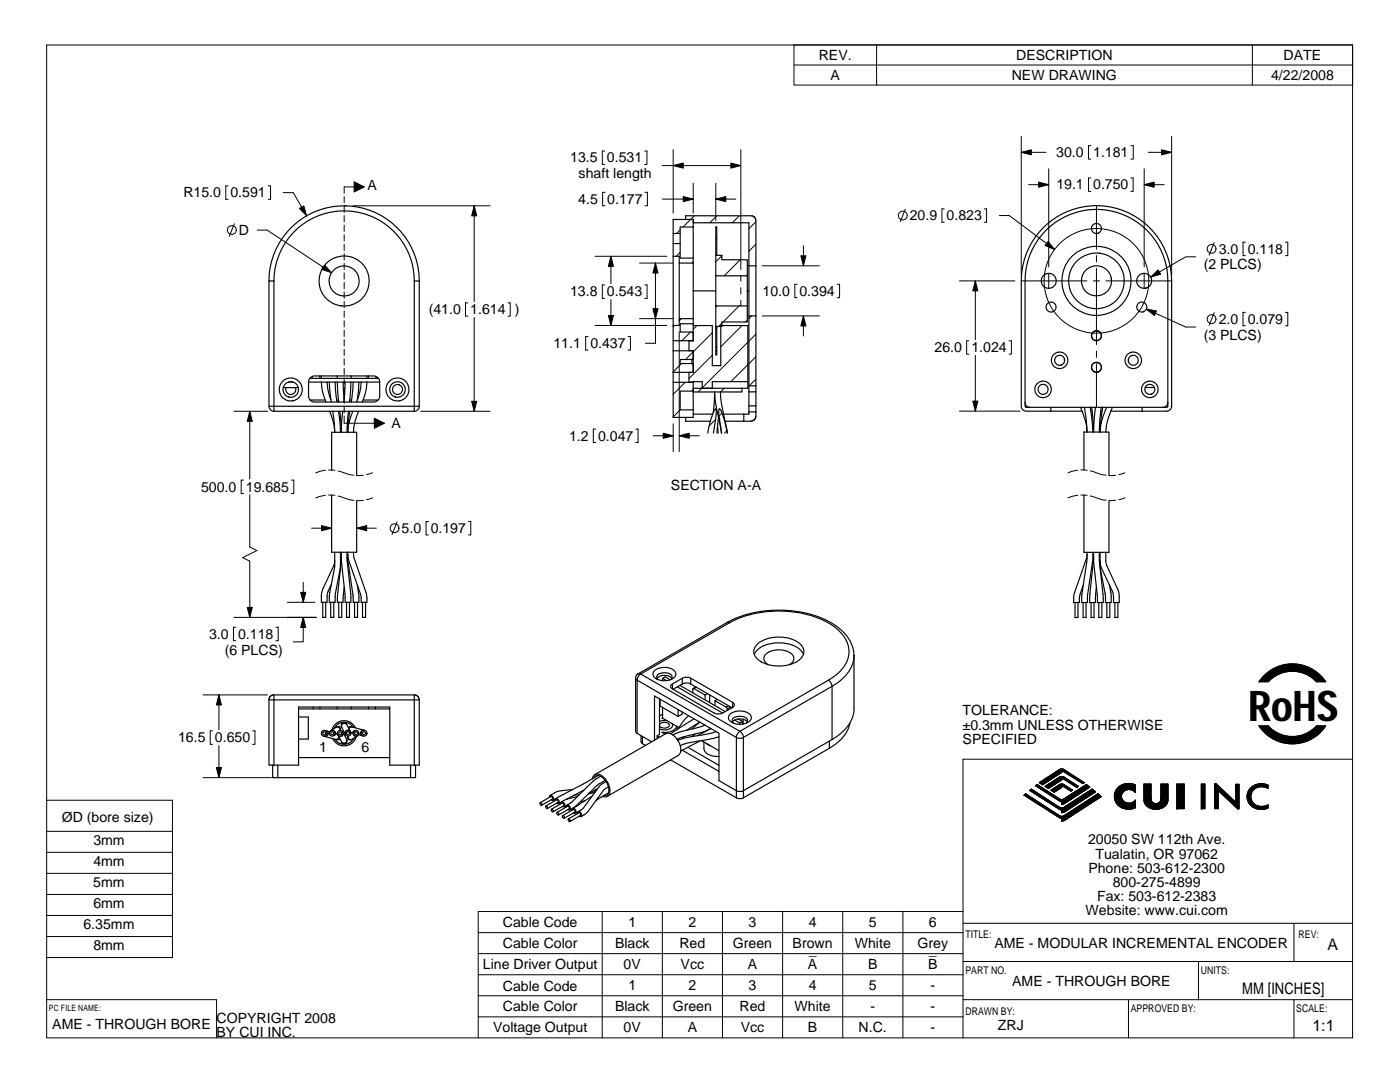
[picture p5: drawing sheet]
<svg xmlns="http://www.w3.org/2000/svg" width="279mm" height="216mm" viewBox="0 0 279 216" stroke-linecap="round" stroke-linejoin="round" font-family="sans-serif">
<g fill="none" stroke="#000" stroke-width=".2">
<path d="M9.3 9h260.6v198.1h-260.6zM158.5 13h111.4M158.5 9h111.4v8h-111.4zM174.9 9v8M249.9 9v8M45.5 37.1h-.4v2.7h.4M53.5 37.1h.5v2.7h-.5M56.5 38.4h2l2.7 4.7M68.7 39.2v1.3M72.7 37.3h-4v1.3M120.7 30.1h-.5v2.7h.5M120.7 38.4h-.4v2.7h.4"/>
<path d="M128.7 30.1h.4v2.7h-.4M128.7 38.4h.5v2.7h-.5M132.1 33h15.7M132.2 39.7h6.1M134.3 29.9v12.6M138.3 36.6v5.9M142.9 36.6v7.4M142.9 39.7h4M147.8 29.9v23.9M203.8 27.2v27.6M203.8 30.4h4.9M205.3 36.9h4"/>
<path d="M209.3 33.7v19.6M217.7 29.1h-.5v2.6h.5M217.7 35.5h-.5v2.7h.5M225.7 35.5h.4v2.7h-.4M225.7 29.1h.5v2.6h-.5M228.3 33.7v19.6M228.3 36.9h4M229.2 30.4h4.6M233.8 27.2v27.6M46.8 44.6l-1 2.6M51.3 45.9h2l12.9 8.5M68.7 41.1h.4"/>
<path d="M68.7 41.1v1.3M68.7 43v1.3M68.7 44.9v1.3M68.7 46.8v1.3M68.7 48.7v1.3M68.7 50.6v1.3M68.7 52.5v1.3M68.7 54.4v1.3M68.7 56.3v1.3M68.7 58.3v1.2M70.4 41.1h27.4M94.6 41.1v19.1"/>
<path d="M118.7 51.1h14.4M120.7 56.9h-.5v2.6h.5M121.9 51.1v5.5M121.9 59.8v5.1M127.6 52.5h6.7M128.7 56.9h.4v2.6h-.4M130.8 52.5v16h-2M135.7 50.4l-.7 .7M135.7 45.9l-.7 .7M138.3 52.2l-.2 .3M138.6 43.1l-2.3 2.2M143 47.5l-.1 .3"/>
<path d="M143.1 43.1l-1.4 1.3M144.1 51l-1.2 1.2M147.6 43.1l-1.4 1.3M147.7 51.8l-3.2 3.2M147.8 55v1.1M147.8 57.4v1.3M147.8 59.9v1.1M149.1 54.9l-.1 .1M150.9 44.2l-1.4 1.4M150.9 48.7l-1.4 1.4M152.1 53h11.4M159.1 56.7h-.5v2.7h.5"/>
<path d="M160.3 49v4M167.1 56.7h.5v2.7h-.5M180.7 41.7l-1 2.6M188.4 41.7h-.4v2.6h.4M191.5 56h11M194.6 56v11.8M196.4 41.7h.5v2.6h-.5M199.4 43h2l9.1 6.8M203.8 56h13.1M209.3 54.5v3M218.2 56h1.3M218.8 41v8.7"/>
<path d="M218.8 51v1.3M218.8 53.5v15.3M220.7 56h13.1M228.3 54.5v3M238.6 51.2h-2l-7 4.1M242.3 48.4l-1 2.5M248.5 48.3h-.4v2.7h.4M256.5 48.3h.5v2.7h-.5M68.7 60.2v1.2M68.7 62.1v1.2M68.7 64v1.2M68.7 65.9v1.2"/>
<path d="M68.7 67.8v1.2M68.7 69.7v1.3M68.7 71.6v1.3M68.7 73.5v1.3M68.7 75.4v1.3M68.7 77.3v1.3M68.7 79.2v1.3M93.4 60.4h-.5v2.7h.5M94.6 63.3v18.8M101.4 60.4h.4v2.7h-.4M117.3 67.2h-.4v2.7l.4-.1M118.7 64.9h14.4"/>
<path d="M125.3 67.2h.5v2.7l-.5-.1M127.6 63.6h6.7M134.6 64.9l-.3 .3M135.6 66.2v23.9M136 63.6l-.4 .4M136 72.5l-1.7 1.7M136.8 76.3l-2.5 2.4M137.8 66.3l-1.7 1.7M139.1 65l-.8 .7M140.1 77.5l-.8 .7M142.2 66.4l-5.4 5.3M142.2 70.9l-4.7 4.6"/>
<path d="M143 61l-.1 .2M143 65.5l-.1 .2M143 70l-.1 .2M144.1 64.5l-.7 .7M144.5 77.5l-.7 .7M147.5 61l-3.2 3.2M148.1 65l-4.3 4.2M149.1 63.9l-.3 .3M149.2 68.3l-9.1 9.1M149.2 72.8l-3.3 3.4M150 63l-.5 .6M150.9 66.7l-1.4 1.4"/>
<path d="M150.9 71.2l-1.4 1.4M150.9 75.7l-1.4 1.3M152.1 63h11.4M160.3 63v4M193.4 68h-.5v2.7h.5M194.6 70.9v11.1M201.4 68h.4v2.7h-.4M218.8 70v1.3M218.8 72.6v8.7M228.8 61.7l7.8 3.6h2M242.3 62.4l-1 2.5M248.5 62.3h-.4v2.7h.4"/>
<path d="M256.5 62.3h.5v2.7h-.5M46.7 82.1h6.7M48.6 95.8h-.5v2.7h.5M49.8 98.7v10.5l1.5 .7-2.9 1.4 1.4 .7v11.2M49.8 82.1v13.5M58.2 95.8h.4v2.7h-.4M64.9 98.8l-1.9 .6M64.9 93.8l-1.9 .5M65.6 98.8h1.2M65.6 93.8h1.2M67.5 99l3.1 .8M67.5 94l1.9 .6 1.2 .2"/>
<path d="M68.7 83v1.5h8M68.7 81.1v1.3M72.5 99.8l-1.3 .1M72.5 94.8l-1.3 .1M74.4 99.4l-1.3 .3M74.4 94.3l-1.3 .4M83.9 82.1h13.9M118.9 85.6h-.5v2.7h.5M126.9 85.6h.4v2.7h-.4M130.3 87h4M134.3 84.6v5.5M135.6 87h4"/>
<path d="M135.7 81.8l-1.4 1.4M142.8 83.7l-1.3 1.3M144.1 82.4l-.6 .6M145.1 85.9l-.5 .5M191.5 82h12M215.1 98.8l-2 .5M215.1 93.8l-2 .5M215.7 98.8h1.3M215.7 93.8h1.3M217.6 99l1.9 .6 1.2 .2M217.6 94l1.9 .6 1.2 .2M222.7 99.8l-1.3 .1"/>
<path d="M222.7 94.8l-1.3 .1M224.5 99.3l-1.2 .4M224.5 94.3l-1.2 .4M60.5 116.2v4M62.2 105.4h4M71.2 105.4h3.9M79.2 104.1l-1 2.6M85.5 104.1h-.5v2.6h.5M93.5 104.1h.5v2.6h-.5M40.5 138.7h12.9M43.7 138.7v6.9M46.7 123.2h16.4"/>
<path d="M47.1 125.2h-.5v2.6h.5M55.1 125.2h.4v2.6h-.4M57.3 120.2h5.6M60.5 123.2v4.9h-2M252.5 134.6a8 8 0 0 1 12.1 1.4h-1.9a6.6 6.6 0 0 0-9.6 0h-1.9zM9.3 159.7h25.1v31.4h-25.1M40.5 155.2h13.7M42.4 145.8h-.4v2.7h.4M43.7 148.8v6.4M50.4 145.8h.5v2.7h-.5M204.4 158.7l.3-.3 7.1 4.5 .5-.1 6.8-4.4 .7 .6-7.3 4.7-.6 .1v-.5l-.4-.1zM205.5 157.7l.3-.2 6 3.7 .5-.1 5.7-3.6 .6 .5-6.1 4-.6 .2v-.6h-.4z"/>
<path d="M206.7 156.8l.3-.3 4.8 3h.4l4.6-3 .7 .6-5 3.2-.6 .2v-.5l-.4-.1zM207.4 156.2l4.1-2.7 .5-.1 4.4 2.8-.3 .2-4.2-2.6v.3l-3.8 2.5zM208.6 156.9l2.9-1.9 .5-.1 3.2 2-.3 .2-3-1.8v.3l-2.7 1.7zM209.7 157.7l1.8-1.2 .5-.1 2 1.3-.3 .2-1.8-1.1v.3l-1.5 1zM223 157.3a3 3 0 0 1 3.6-.7v1.6a1.44 1.44 0 0 0-2.1-.4 1.44 1.44 0 0 0-.2 2.1 1.61 1.61 0 0 0 2.3-.2v1.5a2.88 2.88 0 0 1-4.2-2l.2-1.3zM229.8 159.7a.98 .98 0 0 0 .9 .7 .98 .98 0 0 0 .9-.7M229.8 159.7l-.1-3.2h-1.4v3.2a2.51 2.51 0 0 0 3.8 1.4 1.76 1.76 0 0 0 1-1.4v-3.2h-1.4l-.1 3.2M231.6 159.7a.98 .98 0 0 1-.9 .7 .98 .98 0 0 1-.9-.7M234.9 156.5h1.4v4.9h-1.4zM239.8 156.5h.7v4.9h-.7zM242.4 156.4h.4l3.8 3.7v-3.6h.7v4.9h-.3l-3.9-3.7v3.7h-.7zM249.4 157.4a3.1 3.1 0 0 1 3.6-.7v.6a2.19 2.19 0 0 0-3.4 1.6 2.1 2.1 0 0 0 3.1 1.9l.3-.2v.6a2.77 2.77 0 0 1-4.1-2.6z"/>
<path d="M251.2 144.8h1.9a6.5 6.5 0 0 0 9.6 0h1.9a8 8 0 0 1-13.4 0zM269.9 151.5h-77.7v55.6M9.3 165.9h25.1M9.3 170.1h25.1M9.3 174.3h25.1M9.3 178.5h25.1M9.3 199.5h33.9v7.6M9.3 182.7h25.1M9.3 186.9h25.1M95.4 186.1h96.8M95.4 198.7h96.8M95.4 190.3h96.8"/>
<path d="M95.4 194.5h96.8M120.2 181.9v25.2M132.2 181.9v25.2M144.2 181.9v25.2M156.2 181.9v25.2M168.2 181.9v25.2M180.2 181.9v25.2M192.2 184.2h77.7M192.2 191.9h77.7M192.2 199.5h77.7M192.2 181.9h-96.8v25.2M225.2 199.5v7.6"/>
<path d="M239.2 191.9v7.6M258.2 199.5v7.6M258.2 184.2v7.7M95.4 202.9h96.8"/>
<circle cx="46.3" cy="45.9" r=".89"/>
<circle cx="180.2" cy="43" r=".88"/>
<circle cx="218.8" cy="56" r="10.5"/>
<circle cx="241.8" cy="49.7" r=".88"/>
<circle cx="241.8" cy="63.7" r=".88"/>
<circle cx="78.7" cy="105.4" r=".89"/>
</g>
<g fill="#000" stroke="#000" stroke-width=".2">
<path d="M70.7 36.3l2 1-2 1zM74.7 83.4l2 1.1-2 1z"/>
<path d="M134.3 33l2.1-.5v1z" fill-rule="evenodd"/>
<path d="M136.4 39.2l1.9 .5-1.9 .5z" fill-rule="evenodd"/>
<path d="M142.9 39.7l1.9-.5v1z" fill-rule="evenodd"/>
<path d="M145.9 32.5l1.9 .5-1.9 .5z" fill-rule="evenodd"/>
<path d="M203.8 30.4l2-.5v1z" fill-rule="evenodd"/>
<path d="M207.3 36.3l2 .6-2 .5z" fill-rule="evenodd"/>
<path d="M228.3 36.9l2-.6v1.1z" fill-rule="evenodd"/>
<path d="M231.8 29.9l2 .5-2 .5z" fill-rule="evenodd"/>
<path d="M59.8 41.6l.8-.5 .6 2z" fill-rule="evenodd"/>
<path d="M64.8 52.9l1.4 1.5-2-.7z" fill-rule="evenodd"/>
<path d="M94.6 41.1l.5 2h-1z" fill-rule="evenodd"/>
<path d="M121.9 51.1l.5 2h-1z" fill-rule="evenodd"/>
<path d="M130.8 52.5l.5 2h-1z" fill-rule="evenodd"/>
<path d="M159.8 51h1l-.5 2z" fill-rule="evenodd"/>
<path d="M194.6 56l.6 2h-1.1z" fill-rule="evenodd"/>
<path d="M209.2 48.2l1.3 1.6-1.9-.8z" fill-rule="evenodd"/>
<path d="M229.6 55.3l1.5-1.5 .5 .9z" fill-rule="evenodd"/>
<path d="M121.4 62.9h1l-.5 2z" fill-rule="evenodd"/>
<path d="M130.3 61.6h1l-.5 2z" fill-rule="evenodd"/>
<path d="M160.3 63l.5 2h-1z" fill-rule="evenodd"/>
<path d="M228.8 61.7l2 .3-.4 1z" fill-rule="evenodd"/>
<path d="M49.8 82.1l.6 2h-1.1z" fill-rule="evenodd"/>
<path d="M94.1 80.1h1l-.5 2z" fill-rule="evenodd"/>
<path d="M132.4 86.4l1.9 .6-1.9 .5z" fill-rule="evenodd"/>
<path d="M135.6 87l1.9-.6v1.1z" fill-rule="evenodd"/>
<path d="M194.1 80h1.1l-.6 2z" fill-rule="evenodd"/>
<path d="M64.2 104.9l2 .5-2 .5z" fill-rule="evenodd"/>
<path d="M71.2 105.4l2-.5v1z" fill-rule="evenodd"/>
<path d="M43.7 138.7l.5 2h-1z" fill-rule="evenodd"/>
<path d="M49.3 121.2h1.1l-.6 2z" fill-rule="evenodd"/>
<path d="M60.5 123.2l.5 2h-1z" fill-rule="evenodd"/>
<path d="M60 118.2h1l-.5 2z" fill-rule="evenodd"/>
<path d="M252.2 134.8a8 8 0 0 1 12.4 1.2h-1.9a6.5 6.5 0 0 0-9.6 0h-1.9z" fill-rule="evenodd"/>
<path d="M43.2 153.2h1l-.5 2z" fill-rule="evenodd"/>
<path d="M206.7 156.8l.3-.3 4.8 3.1 .5-.2 4.5-2.9 .7 .6-5.1 3.3-.5 .1v-.5l-.4-.1z" fill-rule="evenodd"/>
<path d="M209.7 157.7l2.2-1.3 .4 .1 1.7 1.2-.3 .2-1.7-1.1-.1 .3-1.5 1z" fill-rule="evenodd"/>
<path d="M208.6 156.9l3.1-2 .6 .1 2.9 1.9-.3 .2-3-1.8v.3l-2.7 1.7z" fill-rule="evenodd"/>
<path d="M207.4 156.2l4.3-2.8 .6 .1 4.1 2.7-.3 .2-4.2-2.6v.3l-3.8 2.5z" fill-rule="evenodd"/>
<path d="M223.3 157a3 3 0 0 1 3.3-.4v1.6a1.52 1.52 0 0 0-1.7-.6 1.52 1.52 0 0 0-1.1 1.4 1.54 1.54 0 0 0 1.2 1.2 1.54 1.54 0 0 0 1.6-.5v1.5a2.78 2.78 0 0 1-3.1-.3 2.78 2.78 0 0 1-1-2.8z" fill-rule="evenodd"/>
<path d="M228.3 156.5h1.4l.1 3.3 .2 .3 .6 .3 .7-.2 .3-.4 .1-3.3h1.4v3.2a2.46 2.46 0 0 1-3.3 1.6l-.9-.4-.5-.8z" fill-rule="evenodd"/>
<path d="M234.9 156.5v4.9h1.4v-4.9z" fill-rule="evenodd"/>
<path d="M239.8 156.5v4.9h.7v-4.9z" fill-rule="evenodd"/>
<path d="M249.7 157.1a3.1 3.1 0 0 1 3.3-.4v.6a2.16 2.16 0 0 0-2.4 0 2.16 2.16 0 0 0-.9 2.4 2.32 2.32 0 0 0 3.3 .9v.6a2.7 2.7 0 0 1-3.2-.4 2.7 2.7 0 0 1-.5-3.3z" fill-rule="evenodd"/>
<path d="M251.2 144.8h1.9a6.5 6.5 0 0 0 9.6 0h1.9a8 8 0 0 1-13.4 0z" fill-rule="evenodd"/>
<path d="M205.5 157.7l.3-.2 6 3.7 .5-.1 5.7-3.6 .6 .5-6.1 4-.6 .2v-.6l-.4-.1z" fill-rule="evenodd"/>
<path d="M204.4 158.7l.3-.3 7.1 4.5 .5-.1 6.8-4.4 .7 .6-7.3 4.7-.6 .1v-.5l-.4-.1z" fill-rule="evenodd"/>
<path d="M242.4 156.4h.4l3.8 3.7v-3.6h.7v4.9h-.3l-3.9-3.7v3.7h-.7z" fill-rule="evenodd"/>
</g>
<g fill="none" stroke="#000" stroke-width=".23">
<path d="M53.7 56.1v25h1M54.7 56.1h-1a15 15 0 0 1 15-15 15 15 0 0 1 15 15M54.7 56.1v25M54.7 56.1a14 14 0 0 1 14-14 14 14 0 0 1 14 14M82.7 56.1v25M82.7 56.1h1v25h-1M134.3 46.6h1.4M134.3 51.1v13.8M134.3 46.6v2M134.3 51.1h1.3v1.4h2.7M134.3 48.6v2.5M134.3 48.6h1.4"/>
<path d="M135.6 52.5v11.1M135.7 46.6v2M135.7 48.6v2.9h2.6M136.8 43.8v-.7h13.3l.3 .1 .3 .3 .2 .5v9M138.3 43.8v1.5h-2.6v1.3M138.3 52.5v11.1M138.3 45.3v6.2M138.3 51.5v1M138.3 58h4.6M138.3 43.8h-4v2.8M138.3 43.8v.7h11.2v8.5M142.9 50.9h1.2v.9h5v3.2h-6.2z"/>
<path d="M142.9 55v6M142.9 50.9v-5.6h.1v5.6M149.1 58h.4M149.1 55v6M149.5 53v10M149.5 53h1.4M150.9 53v10M209.1 45.6a14.2 14.2 0 0 1 15.4-2.6 14.2 14.2 0 0 1 8.6 13l-.1 25.2-27.4 .1a.98 .98 0 0 1-1-1v-24.3a14.2 14.2 0 0 1 4.5-10.4zM56.5 77.3h3M57.6 76.2h.9M58.9 77.3a1 1 0 0 1-.9 1.4 1 1 0 0 1-.9-1.4M61.6 76.2h14.2"/>
<path d="M61.8 75.5h2M61.9 79.8h3M61.9 75.4l.9-.4h11.8a1.21 1.21 0 0 1 1.2 1.2v2.8a1.21 1.21 0 0 1-1.2 1.2h-11.8a1.22 1.22 0 0 1-1.2-1.2v-3zM62.3 75.1v.4M63.8 75.5h.3M63.8 75v.5M64.1 76.2a10.8 10.8 0 0 0 .9 4M64.1 75v.5M64.1 75.5h9.1M65.3 76.2a10.6 10.6 0 0 0 .7 3.6M65.7 76.2l.4 4M66.9 76.2l.3 4"/>
<path d="M67.2 79.8h.4M67.3 75v.5M67.3 76.2l.3 4M68.5 76.2l.2 3.4M68.9 76.2l-.3 4M69.8 79.8h.4M70 76.2l-.2 4M70.1 75v.5M70.5 76.2l-.4 4M71.6 76.2l-.3 3.6M72.1 76.2l-.3 2.1-.6 1.9M72.5 79.8h3"/>
<path d="M73.2 76.2l-.2 2.1-.7 1.9M73.2 75v.5M73.5 75v.5h-.3M73.5 75.5h2M75 75.1v.4M134.3 74.3h4M134.3 74.3v2M134.3 68v2M134.3 70h4v4.3h-.8v2M134.3 76.3v7h4v-1.5M134.3 64.9v3.1M134.3 70v4.3"/>
<path d="M137.5 68v2M138.1 71.7h-2.4v.8h2.5l.1 .3M138.1 71.7v.8M138.3 63.6h-2.7v1.3h-1.3M138.3 71.5l-.2 .3M138.3 64.6h-2.6v1.7h2.5l.1 .2M138.3 78.2v3.6M138.3 63.6v4.4h-4M138.3 76.3h-4M138.3 65h3.9v8h1.6v-8h5.4v12.5h-10.9v.7h9.8v-.7M140.1 77.5v-1.3h-1.8v1.6l-.1 .2h-2.5v3.8h2.6M142.9 61v9.8h.1v-5.6"/>
<path d="M142.9 61h6.2M143.8 78.2a40.2 40.2 0 0 0 1.3 7.5v.7l-.5-2.6-.7-1.8-.3-.4a9.7 9.7 0 0 0 .2 3.7l.2 1.1M149.1 61v3.2h-5v1h-1.2M149.2 76.2h-7v1.3M149.5 63h1.4M149.5 77v1.2M149.5 63v14M149.5 78.2v2.8M149.5 77h1.4M150.9 63v14M150.9 78.2v2.8M150.9 77v1.2h-1.4"/>
<path d="M212.4 71.6v.6M218.3 74.2h.1M219.2 74.2h.1M225.2 71.6v.6M228.5 77.3h1.9M53.7 81.1v.2a1.01 1.01 0 0 0 1 .8M54.7 81.1h28M54.7 81.1v1h28M65.8 82.1a12.3 12.3 0 0 1 1 4.2l-.4-4.2M66.2 93.8v-7.5h5v8.6M66.2 98.8v11.4h5v-10.3M67.5 82.1l.4 4.2"/>
<path d="M67.8 82.1l.3 4.2 .3-4.2M69.6 82.1l-.3 4.2M69.8 82.1l-.4 4.2a12.3 12.3 0 0 1 1-4.2M71.6 82.1l-.8 2.3-.3 1.9M82.7 81.1v1M83.7 81.1a1.01 1.01 0 0 1-1 1M136.8 83.3v.8h5M138.3 82.6h3.9M141.2 86.4a11 11 0 0 1 1.6-4.8l.1 1.2-.5 3.6M142.3 82.4l.3-4.2a41.6 41.6 0 0 0 1.3 7.5l.1 .7M143.2 85.1l.1 1.3M143.4 83.3l-.3 3.1"/>
<path d="M144 86.4h.1M144.7 84.1h5.2M148.4 82.6v1.5M149.5 82.2h1.4M149.5 81v1.2M149.5 82.2v.4h-5.1M149.5 81h1.4M150.9 82.2l-.1 1-.1 .4-.3 .3-.5 .1M150.9 81v1.2M204.6 80.3v.9l1 .1M209.7 81.3v.7h-5.1a1 1 0 0 1-.8-1v-25a15 15 0 0 1 15-15 15 15 0 0 1 15 15v25.2a1 1 0 0 1-1 .8h-11.1M209.7 82h6.2"/>
<path d="M215.6 81.3a14.4 14.4 0 0 1 1.3 4.9l-.5-4.9M216.3 93.8v-7.6h5v8.7M216.3 98.8v11.4h5v-10.3M217.6 81.3l.5 4.9M217.7 82h.3M217.9 81.3l.3 4.9 .4-4.9M219.7 82h.2M219.8 81.3l-.4 4.9M220.1 81.3l-.6 4.9a14.7 14.7 0 0 1 1.4-4.9M222 81.3a14.2 14.2 0 0 0-1.3 4.9M227.9 81.3v.7M233.1 80.3l-.1 .2a.96 .96 0 0 1-.9 .8"/>
<path d="M66.8 110.2a21.8 21.8 0 0 1-1 8l-.1 2h1.2v-1.8a22.8 22.8 0 0 0 1-8.2M66.8 111.9l-.2 1.1-2.4 5.2-.1 2h1.2a5 5 0 0 1 .8-3.6M68.1 112.3l-.7 6.3-.1 1.6h1.2l.2-3.1M68.1 110.2v2.1M68.2 112.3h-.1M69.3 110.2v1.4l.7 6.8v1.8h-1.1v-1.4l-.8-7.6M69.4 111.5h.1M69.4 110.6v1.5l1 6.6 .1 1.5h1.1v-1.3l-.3-2.2M69.4 110.2v.4M70.5 110.2l.1 1.1 2.5 7.2 .1 1.7h-1.1l-.2-1.7-2.3-6.7-.2-1.2M216.9 110.2v1.8l-1 6.8v1.4h1.1v-1.5l1.1-6.9v-1.6M216.9 110.6v.7l-2.5 7.2-.1 1.7h1.1l.1-1.4 .7-2"/>
<path d="M218.2 110.2v1.8l.8 7v1.2h1.2l-.1-1.6-.7-6.5v-1.9M218.2 111.3l-.7 7.2v1.7h1.1l.2-3M219.5 111.9l.1 1.7 1 5.1v1.5h1.2a10.2 10.2 0 0 0-.4-3.6M219.5 110.2v1.7M220.7 110.2v1.8l.2 .8 2.2 4.9 .3 1v1.5h-1.2l-.1-2.1-2.2-4.6-.4-1.6M53.7 139.7v13h1M53.7 139.7h1M54.7 138.7v1M54.7 138.7l-.8 .3-.2 .7M54.7 138.7h28M54.7 139.7h28M54.7 139.7v13"/>
<path d="M65 120.2v3h-.6v-3M66.6 120.2v3h-.6v-3M68.2 120.2v3h-.6v-3M69.7 120.2v3h-.5v-3M71.4 120.2v3h-.6v-3M73 120.2v3h-.7v-3M82.7 138.7v1M82.7 139.7v13M82.7 138.7l.6 .2 .4 .8M82.7 139.7h1M83.7 139.7v13h-1M126.9 135.3l.2 .4v10.6"/>
<path d="M127.4 134.5l-.4 .2-.1 .5v10.7l.2 .4M130.5 134a3.2 3.2 0 0 1 4.2-.1 1.07 1.07 0 0 1-.8 1.7 3.1 3.1 0 0 1-3.5-.7l-.1-.5zM131.1 135.4a2.01 2.01 0 0 1 3 0M131.3 135.6l-.2-.5a1.69 1.69 0 0 1 2.3-.8l.5 .3 .2 .3-.2 .7M131.6 139.4v7.1l-.5 .3v.6M131.7 139.5v1.4l3.6 2.1M132.2 135.4v.4M133.8 135.6l-1-.5-.6 .3 .8 .4M133.9 136.7l2.5-1.4 .6-.2 .7 .2 8.5 4.8 .3 .4v.3l-.3 .3-2.2 1.3-.6 .1-.7-.1-8.5-4.9-.3-.4zM134.2 136.5v1M135.2 137.1l9 5.2M135.7 136.8l9 5.2"/>
<path d="M136.2 136.5l.8-.2 .9 .2M136.2 135.3v1.2M136.2 136.5l-1.9 1M137.9 136.5l8.2 4.7M137.9 135.3v1.2M138.5 137.4h-.2v.8M138.5 137.4l2.2 1.3M138.9 137.1l-.6 .3M139 137.1l-.5 .3M140.7 138.7v1M141.2 138.4l-.5 .3M141.6 138.7v1.5"/>
<path d="M143.2 139.5l-.5 .3M145 124.2a22.7 22.7 0 0 1 21.5 .4 7.7 7.7 0 0 1 3.9 6.2v10.6a7.6 7.6 0 0 1-4.3 6.2M145 124.2l-17.6 10.3M145 124.2l.5 .1M145.5 124.3l-17.6 10.2h-.5M145.5 124.3a21.7 21.7 0 0 1 20.3 .3 6.9 6.9 0 0 1 3.6 5.6 7 7 0 0 1-4.1 5.5M150.5 130.6a4.7 4.7 0 0 1 4.4-2.3 5.8 5.8 0 0 1 5.3 2l.1 .3M151.1 128.6a7.1 7.1 0 0 1 8.8 .1 1.93 1.93 0 0 1-.4 3 7.2 7.2 0 0 1-8.5-.4 1.86 1.86 0 0 1 .1-2.7zM157.6 132.6a1.36 1.36 0 0 0 .8-1.4 1.36 1.36 0 0 0-1.2-1.2 4.1 4.1 0 0 0-4.6 .8 1.27 1.27 0 0 0 .7 1.8M170.4 130.8a7.5 7.5 0 0 1-4.3 6.1v10.7M215.1 120.2v3h-.6v-3M216.7 120.2v3h-.5v-3"/>
<path d="M218.3 120.2v3h-.6v-3M219.9 120.2v3h-.6v-3M221.5 120.2v3h-.6v-3M223.1 120.2v3h-.6v-3M54.4 152.7v2.5h1M54.7 152.7h4.9v-11.6h18.2v11.6h4.9M55.4 155.2h26.5M55.4 152.7v2.5M59.6 151.2h18.2M59.6 143.1h1.9v4.4h-1.9M59.6 141.5h18.2M62.5 141.1v.4"/>
<path d="M63.8 141.1v.4M64.6 146.9l.2 .1M64.8 147l2.1 .5M64.9 145.8h.3M65.2 145.8l.6 .2M65.2 145.8a.59 .59 0 0 1 .3 .7 .59 .59 0 0 1-.7 .5M66 145.8h.1M66 145.8a.58 .58 0 0 1 .8 .2 .58 .58 0 0 1-.1 .7M66.7 146.7l-.1 .1M67 145.1l-1 .7M67 145.1l.3-.1a.57 .57 0 0 1 .6 .7M67 145.1l.3-.1 .4 .1 .2 .3v.4"/>
<path d="M67.2 146.4h.1M67.2 146.4l.2 .1M67.3 141.1v.4M67.3 146.3l-.6 .4M67.4 146.6v.1M67.4 146.7l.8 1.4 .3 .3h.4l.3-.3 .1-.3-.1-.3M67.6 147l-.2 .4-.5 .1M67.8 147.4l-.3 .2-.6-.1M68.2 145.1l.7 1.4M68.2 145.1l-.1-.4 .1-.2 .3-.2h.4l.3 .2 .7 1.5M68.4 146l.1 .1M68.5 146.1l.7 1.4"/>
<path d="M68.5 146.1a.57 .57 0 0 1-.3 .8 .57 .57 0 0 1-.8-.2M68.9 146.5v.1M69.2 147.5a.57 .57 0 0 1-.3 .7 .57 .57 0 0 1-.8-.2M69.2 144.6l-.4-.3a.58 .58 0 0 0-.6 .8M69.4 146.9v.1a.57 .57 0 0 0 .3 .5 .57 .57 0 0 0 .6 0l-.2 .1h-.5l-.2-.3zM69.9 146h.1M69.9 146a.58 .58 0 0 0-.7-.2 .58 .58 0 0 0-.3 .7M70 146.2h.2M70.1 141.1v.4M70.3 145.1l-.5-.1-.3 .2M70.3 145.1l2.3 .6M70.3 145.1h-.3l-.4 .3"/>
<path d="M70.5 145.1l-.7-.7-1.1-.3-1.3 .4-.7 .8M70.7 147.3l-.8 .8-1.2 .4-1.1-.3-.8-.7M70.7 145.9l-.7 .4M70.7 145.9a.57 .57 0 0 0-.2 .8 .57 .57 0 0 0 .8 .1M70.7 145.8v.1M70.9 145.2l-.4-.6-.6-.5-.7-.3h-.7l-1.3 .5-.5 .5-.4 .8M71.1 147l-.4 .8-.5 .5-1.3 .5h-.7l-.8-.3-.5-.4-.5-.7M71.3 146.8l-1 .7M71.4 146.8h-.1M71.5 146.6l.8 .2M72.3 146.8l.2 .1M72.6 145.7l.2 .1"/>
<path d="M72.6 145.7a.57 .57 0 0 0-.6 .4 .57 .57 0 0 0 .3 .7M73.5 141.1v.4M74.9 141.1v.4M81.9 152.7v2.5M82.9 152.7v2.5h-1M109.7 159.1v-.3a.54 .54 0 0 1 .7 .2 .54 .54 0 0 1-.2 .7l-.2-.1M110.8 159.7v-.3a.54 .54 0 0 1 .7 .3 .54 .54 0 0 1-.1 .7l-.3-.1M110.8 159.4l-.4 .3M114.3 157.5a7.1 7.1 0 0 0-4.5 1.2M115.3 158.9a6.8 6.8 0 0 0-3.2 1.1M115.6 158.6l-1 .1M116.5 157.6l-3.4 1.9"/>
<path d="M116.8 159.8l-1 .2M118.2 158.9l-3.9 2.4M118.2 155.4v-.1a1.03 1.03 0 0 1 1.8-.6 3.5 3.5 0 0 1 1.6 3.8 .98 .98 0 0 1-1.3 .4M118.5 155.2a.98 .98 0 0 1 1.6-.1 2.98 2.98 0 0 1 1.2 3.3l-.5 .3h-.3M118.6 158.1l-1.2 .3M118.7 154.6l14.1-8.2a1.51 1.51 0 0 1 1.8 .5 2.9 2.9 0 0 1 .9 3.7l-14.3 8.3M118.8 158.1h-.2M118.8 157.6l.1 .2M118.8 157.9l-.2 .2M119 157.5v.2M119.3 157.4l-1.7 .8M119.4 154.7l-8.5 4.6"/>
<path d="M119.9 154.9l-1.5 1-4.2 4.1-1 .6M120.8 155.7l-1.6 1-4.5 4.4M121 155.9l-1.3 .9-3.4 4.6-.9 .5M121.4 158.2l-2.4 1.5M121.4 157l-1 .7-3.2 4.4-1.2 .8M127.1 146.3l3 1.7M127.9 146.8v1.3l.3 .3M128.2 148.4l.6 .3M128.2 147v1.4M131.1 146.8l.6 .3M131.6 144.6a1.21 1.21 0 0 1 2 .1 1.14 1.14 0 0 1-2 .1M132.2 143.2l-.1 .1h.1"/>
<path d="M132.2 142.5l-.6 .4M132.2 143.3l3.3 1.9M132.2 141.2v2.1M133.1 143.8l-1.5 .2M133.8 151.6l13.2 7.6M134.2 144.4a.84 .84 0 0 1-.9 1.2h-.9l-.8-.1M135.1 144.9a2.68 2.68 0 0 1-3 1.2l.6 .4M135.1 144.9v.7M135.3 147.4l-.1 .2M135.3 141.6v1.4M136.1 142v.5l-.8 .5M136.2 149.7l7.3 4.2"/>
<path d="M136.6 147l-.4 .4M137.3 149.1l6.2 3.6M137.4 142.8l-1 1-1 1.6M138.3 146.8l.2 .1M138.5 143.4l-4.7 3M138.7 146.5l-.5 .5M139.7 144.1l-2.6 1.6M139.7 144.1l-1.6 1.4M139.7 147.8l-3.9 2.1M140 147.8l3.5 2M140.5 148.1v1.3a1.87 1.87 0 0 0 1.8 1.5l1.2 .1M140.7 144.7l-1.6 .5-3.5 .9-1.4 .5"/>
<path d="M140.9 148.3l.9 .5M141.9 145.4l-2.7 1.4M141.9 145.4l-1.7 .7-3.5 .8-1.6 .6M142.7 140.8v-1l2.2 1.3M142.9 146l-1.5 .4a29.8 29.8 0 0 0-6.1 1.3M143.5 147l-1.7 .5a28 28 0 0 0-6.1 1.3M144.9 141.1l.2 .4M145.1 141.5v.3M145.4 140.8l-.5 .3M145.8 142.4a3.3 3.3 0 0 1 4 .2 1.05 1.05 0 0 1-.8 1.7 3.1 3.1 0 0 1-3.5-.7 .92 .92 0 0 1 .3-1.2zM145.8 141.1l-.7 .4M146.2 140.1v1"/>
<path d="M146.3 144.3l-.2-.6a1.47 1.47 0 0 1 1.8-.8l1 .4 .3 .3-.2 .7M146.6 143.7l1 .6M147 159.2l.7 .2 .7-.2M147 147.2l.7 .1 .7-.1M147 147.2v12M147.3 143.5l.8 .4M147.6 144.3v.2M147.7 145.9l-19.8-11.4-.5 .5-.3 .7 19.9 11.5M147.7 145.9l17.6-10.2 .5 .6 .3 .6-17.7 10.3M147.7 145.9l.5 .6 .2 .7M147.7 145.9l-.5 .6-.2 .7M148.1 143.9l-.5 .4"/>
<path d="M148.1 143.9v.6M148.3 143.5v1M148.4 147.2v12M149.1 144.1a2.04 2.04 0 0 0-2.9 0M165.5 149.3l-17.1 9.9M165.5 147.9v1.4M166.1 147.6l-17.7 10.2-.7 .1-.7-.1-3.5-2v-9.5l-12.9-7.4v8.8M169.6 144.3a7.7 7.7 0 0 1-4.1 5M107.8 160.2l2.1-1.3 .3 .2v.3l-2.1 1.3M107.8 160.2h.2l.2 .4a.31 .31 0 0 1-.4-.1 .31 .31 0 0 1 0-.3zM108.9 160.9a.29 .29 0 0 1 .3 .1 .29 .29 0 0 1 0 .4l-.3-.2zM108.9 160.8l2.2-1.2a.34 .34 0 0 1 .3 .5l-2.2 1.2"/>
<path d="M110.1 161.5l2.1-1.2a.34 .34 0 0 1 .3 .5l-2.1 1.2M110.1 161.5a.26 .26 0 0 1 .3 .1 .26 .26 0 0 1-.2 .4l-.2-.3zM111.2 162.1l2.1-1.2a.36 .36 0 0 1 .3 .5l-2.1 1.2M111.2 162.1a.26 .26 0 0 1 .3 .2 .26 .26 0 0 1-.2 .3l-.2-.3zM112 160.4v-.3a.54 .54 0 0 1 .6 .2 .54 .54 0 0 1-.1 .7l-.3-.1M112 160.1l-.5 .2M112.3 162.8l2.1-1.3 .3 .2v.4l-2.1 1.2M112.3 162.8a.27 .27 0 0 1 .3 .1 .27 .27 0 0 1-.2 .4l-.2-.3zM113.1 160.8l-.5 .2M113.1 161v-.3a.54 .54 0 0 1 .6 .3 .54 .54 0 0 1-.1 .6l-.3-.1M113.4 163.4l2.1-1.2a.35 .35 0 0 1 .3 .5l-2.1 1.2M113.4 163.4a.26 .26 0 0 1 .4 .2 .26 .26 0 0 1-.2 .3l-.2-.3z"/>
<path d="M114.2 161.7v-.3a.53 .53 0 0 1 .6 .2 .53 .53 0 0 1-.1 .7l-.2-.1M114.2 161.4l-.5 .2M115.3 162.3v-.2a.53 .53 0 0 1 .7 .2 .53 .53 0 0 1-.2 .7l-.2-.2M115.4 162l-.5 .3"/>
<circle cx="68.7" cy="56.1" r="5"/>
<circle cx="68.7" cy="56.1" r="3"/>
<circle cx="209.3" cy="56" r="1.5"/>
<circle cx="218.8" cy="56" r="6.9"/>
<circle cx="218.8" cy="56" r="5.6"/>
<circle cx="218.8" cy="45.6" r="1"/>
<circle cx="218.8" cy="56" r="3"/>
<circle cx="228.3" cy="56" r="1.49"/>
<circle cx="58" cy="77.7" r="1.55"/>
<circle cx="58" cy="77.7" r="2.3"/>
<circle cx="79.3" cy="77.7" r="2.3"/>
<circle cx="79.3" cy="77.7" r="1.55"/>
<circle cx="79.3" cy="77.7" r=".99"/>
<circle cx="208.2" cy="77.7" r="1.65"/>
<circle cx="208.2" cy="77.7" r="1"/>
<circle cx="209.8" cy="61.3" r="1"/>
<circle cx="211.5" cy="71.9" r="1.64"/>
<circle cx="211.5" cy="71.9" r="1"/>
<circle cx="218.8" cy="73.3" r=".97"/>
<circle cx="218.8" cy="67" r=".97"/>
<circle cx="218.8" cy="67" r="1"/>
<circle cx="218.8" cy="73.3" r="1"/>
<circle cx="226.2" cy="71.9" r="1"/>
<circle cx="226.2" cy="71.9" r="1.65"/>
<circle cx="227.9" cy="61.3" r="1"/>
<circle cx="229.5" cy="77.7" r="1"/>
<circle cx="229.5" cy="77.7" r="1.65"/>
<circle cx="64.7" cy="146.3" r=".31"/>
<circle cx="64.7" cy="146.3" r=".58"/>
<circle cx="66.3" cy="146.3" r=".58"/>
<circle cx="66.3" cy="146.3" r=".3"/>
<circle cx="67.9" cy="146.3" r=".3"/>
<circle cx="67.9" cy="146.3" r=".58"/>
<circle cx="69.4" cy="146.3" r=".3"/>
<circle cx="69.4" cy="146.3" r=".58"/>
<circle cx="71" cy="146.3" r=".31"/>
<circle cx="71" cy="146.3" r=".58"/>
<circle cx="72.7" cy="146.3" r=".58"/>
<circle cx="72.7" cy="146.3" r=".3"/>
</g>
<text font-size="8.5" x="249.2" y="143.9">RoHS</text>
<g font-size="3.2">
<text x="264.9" y="189.6">A</text>
<text x="247.9" y="198.2">MM [INCHES]</text>
<text x="261.9" y="205.7">1:1</text>
</g>
<g font-size="2.8">
<text x="163.4" y="12">REV.</text>
<text x="165.8" y="16">A</text>
<text x="201.9" y="16">NEW DRAWING</text>
<text x="202.8" y="12">DESCRIPTION</text>
<text x="253.7" y="16">4/22/2008</text>
<text x="256.2" y="12">DATE</text>
<text x="113.8" y="32.4">13.5 0.531</text>
<text x="115.5" y="35.5">shaft length</text>
<text x="210.8" y="31.3">30.0 1.181</text>
<text x="36.6" y="39.4">R15.0</text>
<text x="46" y="39.4">0.591</text>
<text x="73.3" y="37.9">A</text>
<text x="115.4" y="40.7">4.5 0.177</text>
<text x="210.8" y="37.8">19.1 0.750</text>
<text x="47.7" y="46.8">D</text>
<text x="181.6" y="43.9">20.9</text>
<text x="188.9" y="43.9">0.823</text>
<text x="240.2" y="53.8">(2 PLCS)</text>
<text x="243.2" y="50.6">3.0</text>
<text x="249" y="50.6">0.118</text>
<text x="113.8" y="59.1">13.8</text>
<text x="121.1" y="59.1">0.543</text>
<text x="152.2" y="59">10.0 0.394</text>
<text x="85.6" y="62.7">(41.0</text>
<text x="93.9" y="62.7">1.614</text>
<text x="102.8" y="62.7">)</text>
<text x="243.2" y="64.6">2.0</text>
<text x="249" y="64.6">0.079</text>
<text x="110.4" y="69.4">11.1</text>
<text x="117.8" y="69.4">0.437</text>
<text x="186.5" y="70.3">26.0</text>
<text x="193.9" y="70.3">1.024</text>
<text x="240.2" y="67.8">(3 PLCS)</text>
<text x="78.1" y="85.4">A</text>
<text x="113.6" y="87.9">1.2</text>
<text x="119.4" y="87.9">0.047</text>
<text x="40.1" y="98.1">500.0 19.685</text>
<text x="133.9" y="97.8">SECTION A-A</text>
<text x="80.2" y="106.3">5.0 0.197</text>
<text x="41.7" y="127.4">3.0 0.118</text>
<text x="44.9" y="130.6">(6 PLCS)</text>
<text x="192.1" y="142.8">TOLERANCE:</text>
<text x="35.5" y="148.1">16.5 0.650</text>
<text x="192.1" y="148.4">SPECIFIED</text>
<text x="192.1" y="145.6">±0.3mm UNLESS OTHERWISE</text>
<text x="63.7" y="150.1">1</text>
<text x="72.2" y="150.1">6</text>
<text x="12.3" y="163.9">ØD (bore size)</text>
<text x="18.6" y="172.9">4mm</text>
<text x="18.6" y="168.7">3mm</text>
<text x="217.1" y="168.5">20050 SW 112th Ave.</text>
<text x="218.6" y="171.3">Tualatin, OR 97062</text>
<text x="18.6" y="177.1">5mm</text>
<text x="217.2" y="174.1">Phone: 503-612-2300</text>
<text x="218.9" y="179.8">Fax: 503-612-2383</text>
<text x="222.1" y="177">800-275-4899</text>
<text x="16.7" y="185.5">6.35mm</text>
<text x="18.6" y="181.3">6mm</text>
<text x="100.4" y="185.1">Cable Code</text>
<text x="125.4" y="185.1">1</text>
<text x="137.4" y="185.1">2</text>
<text x="149.4" y="185.1">3</text>
<text x="161.4" y="185.1">4</text>
<text x="173.4" y="185.1">5</text>
<text x="185.4" y="185.1">6</text>
<text x="216.7" y="182.6">Website: www.cui.com</text>
<text x="18.6" y="189.7">8mm</text>
<text x="100.4" y="189.1">Cable Color</text>
<text x="122.7" y="189.1">Black</text>
<text x="135.6" y="189.1">Red</text>
<text x="146.3" y="189.1">Green</text>
<text x="158.2" y="189.1">Brown</text>
<text x="161.4" y="190.5">_</text>
<text x="170.6" y="189.1">White</text>
<text x="183.1" y="189.1">Grey</text>
<text x="185.4" y="190.5">_</text>
<text x="198.5" y="189.1">AME - MODULAR INCREMENTAL ENCODER</text>
<text x="96.4" y="193.3">Line Driver Output</text>
<text x="100.4" y="197.7">Cable Code</text>
<text x="124.5" y="193.3">0V</text>
<text x="125.4" y="197.5">1</text>
<text x="135.8" y="193.3">Vcc</text>
<text x="137.4" y="197.5">2</text>
<text x="149.2" y="193.3">A</text>
<text x="149.4" y="197.5">3</text>
<text x="161.2" y="193.3">A</text>
<text x="161.4" y="197.5">4</text>
<text x="173.2" y="193.3">B</text>
<text x="173.4" y="197.5">5</text>
<text x="185.3" y="193.3">B</text>
<text x="185.7" y="197.5">-</text>
<text x="202" y="196.8">AME - THROUGH BORE</text>
<text x="100.4" y="201.7">Cable Color</text>
<text x="122.7" y="201.7">Black</text>
<text x="134.3" y="201.7">Green</text>
<text x="147.6" y="201.7">Red</text>
<text x="158.6" y="201.7">White</text>
<text x="173.7" y="201.7">-</text>
<text x="185.7" y="201.7">-</text>
<text x="10.4" y="205.3">AME - THROUGH BORE</text>
<text x="43.2" y="206.9">BY CUI INC.</text>
<text x="43.2" y="204.1">COPYRIGHT 2008</text>
<text x="98.4" y="205.9">Voltage Output</text>
<text x="124.5" y="205.9">0V</text>
<text x="137.2" y="205.9">A</text>
<text x="147.8" y="205.9">Vcc</text>
<text x="161.2" y="205.9">B</text>
<text x="171.4" y="205.9">N.C.</text>
<text x="185.7" y="205.9">-</text>
<text x="199.2" y="205.5">ZRJ</text>
</g>
<g font-size="2.1">
<text x="192.7" y="187.2">TITLE:</text>
<text x="259.2" y="187.2">REV:</text>
<text x="192.7" y="194.4">PART NO.</text>
<text x="239.6" y="194.4">UNITS:</text>
<text x="192.7" y="202.6">DRAWN BY:</text>
<text x="225.7" y="202">APPROVED BY:</text>
<text x="258.7" y="202">SCALE:</text>
</g>
<text font-size="1.7" x="9.8" y="201.6">PC FILE NAME:</text>
</svg>
